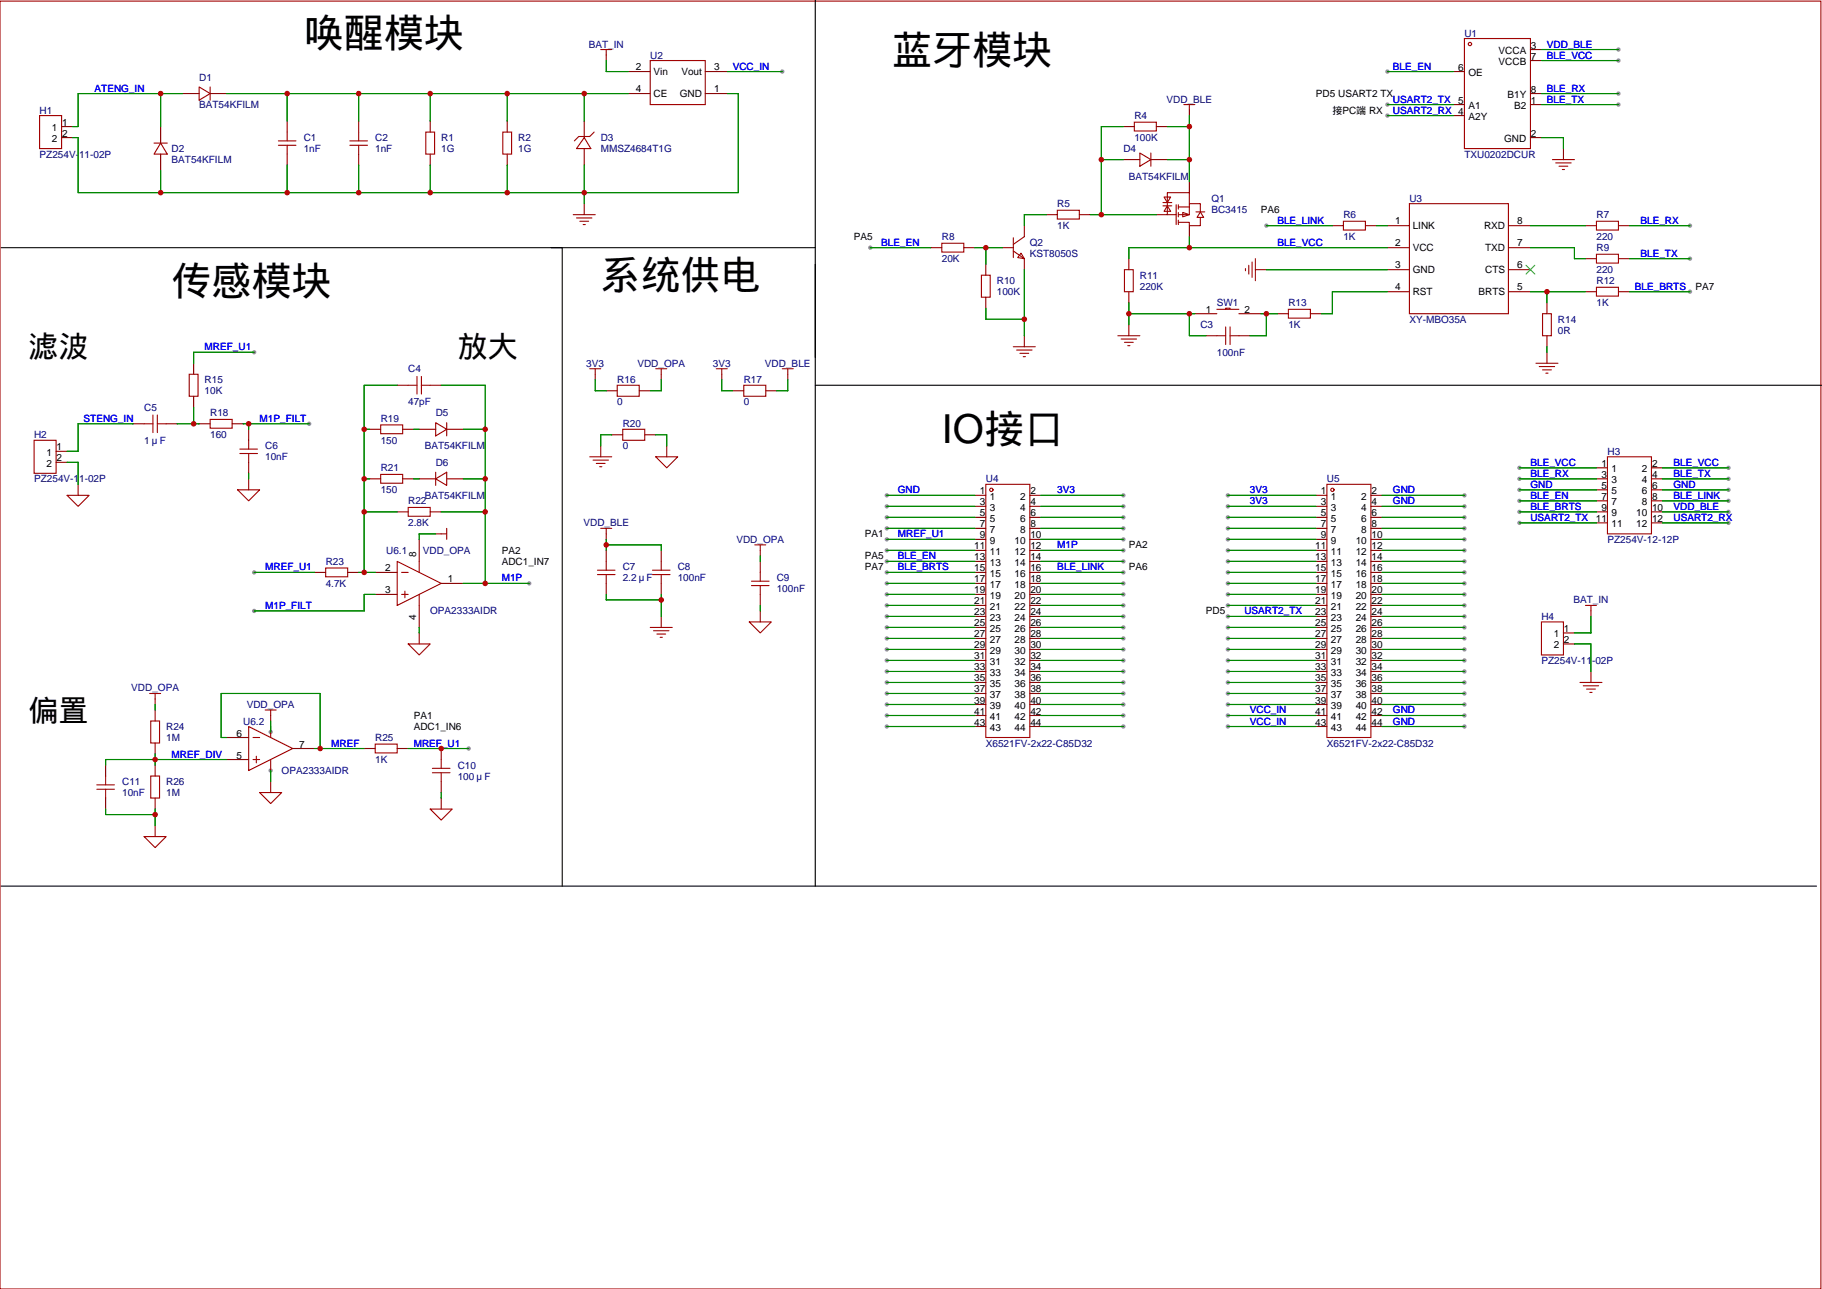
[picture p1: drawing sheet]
<svg xmlns="http://www.w3.org/2000/svg" width="584mm" height="413mm" viewBox="0 0 584 413" stroke-linecap="round" stroke-linejoin="round" font-family="sans-serif">
<g fill="#999">
<circle cx="169.7" cy="187" r=".71"/>
<circle cx="86.8" cy="234.6" r=".71"/>
<circle cx="86.8" cy="246.9" r=".71"/>
<circle cx="81.5" cy="112.9" r=".71"/>
<circle cx="81.5" cy="195.8" r=".71"/>
<circle cx="99.1" cy="135.8" r=".71"/>
<circle cx="81.5" cy="183.4" r=".71"/>
<circle cx="150.3" cy="239.9" r=".71"/>
<circle cx="284.3" cy="158.7" r=".71"/>
<circle cx="284.3" cy="162.3" r=".71"/>
<circle cx="284.3" cy="165.8" r=".71"/>
<circle cx="284.3" cy="169.3" r=".71"/>
<circle cx="284.3" cy="172.9" r=".71"/>
<circle cx="284.3" cy="176.4" r=".71"/>
<circle cx="284.3" cy="179.9" r=".71"/>
<circle cx="284.3" cy="183.4" r=".71"/>
<circle cx="284.3" cy="187" r=".71"/>
<circle cx="284.3" cy="190.5" r=".71"/>
<circle cx="284.3" cy="194" r=".71"/>
<circle cx="284.3" cy="197.6" r=".71"/>
<circle cx="284.3" cy="201.1" r=".71"/>
<circle cx="284.3" cy="204.6" r=".71"/>
<circle cx="284.3" cy="208.1" r=".71"/>
<circle cx="284.3" cy="211.7" r=".71"/>
<circle cx="284.3" cy="215.2" r=".71"/>
<circle cx="284.3" cy="218.7" r=".71"/>
<circle cx="284.3" cy="222.2" r=".71"/>
<circle cx="284.3" cy="225.8" r=".71"/>
<circle cx="284.3" cy="229.3" r=".71"/>
<circle cx="284.3" cy="232.8" r=".71"/>
<circle cx="360.2" cy="232.8" r=".71"/>
<circle cx="360.2" cy="229.3" r=".71"/>
<circle cx="360.2" cy="225.8" r=".71"/>
<circle cx="360.2" cy="222.2" r=".71"/>
<circle cx="360.2" cy="218.7" r=".71"/>
<circle cx="360.2" cy="215.2" r=".71"/>
<circle cx="360.2" cy="211.7" r=".71"/>
<circle cx="360.2" cy="208.1" r=".71"/>
<circle cx="360.2" cy="204.6" r=".71"/>
<circle cx="360.2" cy="201.1" r=".71"/>
<circle cx="360.2" cy="197.6" r=".71"/>
<circle cx="360.2" cy="194" r=".71"/>
<circle cx="360.2" cy="190.5" r=".71"/>
<circle cx="360.2" cy="187" r=".71"/>
<circle cx="360.2" cy="183.4" r=".71"/>
<circle cx="360.2" cy="179.9" r=".71"/>
<circle cx="360.2" cy="176.4" r=".71"/>
<circle cx="360.2" cy="172.9" r=".71"/>
<circle cx="360.2" cy="169.3" r=".71"/>
<circle cx="360.2" cy="165.8" r=".71"/>
<circle cx="360.2" cy="162.3" r=".71"/>
<circle cx="360.2" cy="158.7" r=".71"/>
<circle cx="393.7" cy="158.7" r=".71"/>
<circle cx="393.7" cy="162.3" r=".71"/>
<circle cx="393.7" cy="165.8" r=".71"/>
<circle cx="393.7" cy="169.3" r=".71"/>
<circle cx="393.7" cy="172.9" r=".71"/>
<circle cx="393.7" cy="176.4" r=".71"/>
<circle cx="393.7" cy="179.9" r=".71"/>
<circle cx="393.7" cy="183.4" r=".71"/>
<circle cx="393.7" cy="187" r=".71"/>
<circle cx="393.7" cy="190.5" r=".71"/>
<circle cx="393.7" cy="194" r=".71"/>
<circle cx="393.7" cy="197.6" r=".71"/>
<circle cx="393.7" cy="201.1" r=".71"/>
<circle cx="393.7" cy="204.6" r=".71"/>
<circle cx="393.7" cy="208.1" r=".71"/>
<circle cx="393.7" cy="211.7" r=".71"/>
<circle cx="393.7" cy="215.2" r=".71"/>
<circle cx="393.7" cy="218.7" r=".71"/>
<circle cx="393.7" cy="222.2" r=".71"/>
<circle cx="393.7" cy="225.8" r=".71"/>
<circle cx="393.7" cy="229.3" r=".71"/>
<circle cx="393.7" cy="232.8" r=".71"/>
<circle cx="469.5" cy="232.8" r=".71"/>
<circle cx="469.5" cy="229.3" r=".71"/>
<circle cx="469.5" cy="225.8" r=".71"/>
<circle cx="469.5" cy="222.2" r=".71"/>
<circle cx="469.5" cy="218.7" r=".71"/>
<circle cx="469.5" cy="215.2" r=".71"/>
<circle cx="469.5" cy="211.7" r=".71"/>
<circle cx="469.5" cy="208.1" r=".71"/>
<circle cx="469.5" cy="204.6" r=".71"/>
<circle cx="469.5" cy="201.1" r=".71"/>
<circle cx="469.5" cy="197.6" r=".71"/>
<circle cx="469.5" cy="194" r=".71"/>
<circle cx="469.5" cy="190.5" r=".71"/>
<circle cx="469.5" cy="187" r=".71"/>
<circle cx="469.5" cy="183.4" r=".71"/>
<circle cx="469.5" cy="179.9" r=".71"/>
<circle cx="469.5" cy="176.4" r=".71"/>
<circle cx="469.5" cy="172.9" r=".71"/>
<circle cx="469.5" cy="169.3" r=".71"/>
<circle cx="469.5" cy="165.8" r=".71"/>
<circle cx="469.5" cy="162.3" r=".71"/>
<circle cx="469.5" cy="158.7" r=".71"/>
<circle cx="250.8" cy="22.9" r=".71"/>
<circle cx="279" cy="79.4" r=".71"/>
<circle cx="541.9" cy="82.9" r=".71"/>
<circle cx="541.9" cy="72.3" r=".71"/>
<circle cx="406" cy="72.3" r=".71"/>
<circle cx="541.9" cy="93.5" r=".71"/>
<circle cx="518.9" cy="15.9" r=".71"/>
<circle cx="518.9" cy="19.4" r=".71"/>
<circle cx="518.9" cy="30" r=".71"/>
<circle cx="518.9" cy="33.5" r=".71"/>
<circle cx="444.9" cy="22.9" r=".71"/>
<circle cx="444.9" cy="33.5" r=".71"/>
<circle cx="444.9" cy="37" r=".71"/>
<circle cx="487.2" cy="153.5" r=".71"/>
<circle cx="487.2" cy="157" r=".71"/>
<circle cx="487.2" cy="160.5" r=".71"/>
<circle cx="487.2" cy="164" r=".71"/>
<circle cx="487.2" cy="167.6" r=".71"/>
<circle cx="554.2" cy="149.9" r=".71"/>
<circle cx="554.2" cy="153.5" r=".71"/>
<circle cx="554.2" cy="157" r=".71"/>
<circle cx="554.2" cy="160.5" r=".71"/>
<circle cx="554.2" cy="164" r=".71"/>
<circle cx="554.2" cy="167.6" r=".71"/>
<circle cx="487.2" cy="149.9" r=".71"/>
</g>
<g fill="none" stroke="#a10000" stroke-width=".35">
<path d="M0 .4h583.8v412.7h-583.8zM192.6 15.9h3.5M194.4 15.9v1.7M208.5 19.4h17.6v14.1h-17.6zM469.5 12.3h21.2v35.3h-21.2zM12.7 37h7.1v10.6h-7.1zM63.9 27.9l3.5 2.1-3.5 2.1zM67.4 27.9v4.2M363.7 39.2h7.1v2.8h-7.1zM379.6 33.5h3.5M381.4 33.5v1.8M49.4 45.9h4.2"/>
<path d="M51.5 45.9l2.1 3.5h-4.2zM89.3 46.6h5.6M89.3 45.2h5.6M92.1 42.3v2.9M92.1 46.6v2.8M112.2 46.6h5.6M112.2 45.2h5.6M115 42.3v2.9M115 46.6v2.8M136.5 42.3h2.8v7.1h-2.8zM161.2 42.3h2.8v7.1h-2.8zM187.3 44.1l2.1 3.5h-4.5z"/>
<path d="M190.5 42.3l-1.4 1.4h-3.5l-1.5 1.5M365.5 49l3.5 2.2-3.5 2.1zM369 49v4.3M497.8 51.2h7M498.8 52.2h5M499.9 53.3h2.8M500.9 54.3h.7M183.8 68.8h7.1M184.9 69.9h4.9M185.9 70.9h2.8M187 72h.7M302 78h7v2.8h-7z"/>
<path d="M324.9 76.2v6.4M328.4 75.8l-3.5 2.5M339 67.4h7.1v2.8h-7.1zM372.9 64.9h2.8M372.9 66h2.8M373.2 63.1h2.2l-1.1 1.8zM374.3 66l1.1 1.7h-2.2zM377.1 65.6v6.4M377.8 65.6v1.4M377.8 68.1v1.4M377.8 70.6v1.4M377.8 66.3h3.6"/>
<path d="M379.2 68.1l2.2 .7-2.2 .7zM381.4 65.3v-3.6h-7.1v7.1h2.8M383.5 67.9h2.8M384.9 67.9l1 1.8h-2.1zM384.9 67.7v-2.4h-3.5v3.5h-3.6M384.9 69.9v2.4h-3.5v-1h-3.6M430.7 70.9h7.1v2.8h-7.1zM451.9 65.3h31.8v35.2h-31.8zM511.9 70.9h7v2.8h-7zM314.7 88.2h2.8v7h-2.8zM324.9 80.4l3.5 2.5M327.4 81.1l1 1.8-2.1-.3z"/>
<path d="M360.5 86.4h2.9v7.1h-2.9zM390.2 99.1h7M393 99.1v-.3h1.4v.3M399.3 86.1v.7M400.4 85v2.8M401.5 84v4.9M402.5 82.9v7.1M413.1 99.1h7.1v2.9h-7.1zM511.9 81.5h7v2.8h-7zM511.9 92.1h7v2.8h-7zM60.7 119.9h2.8v7.1h-2.8zM189.1 118.2h3.5"/>
<path d="M190.9 118.2v1.7M210.3 118.2h3.5M212 118.2v1.7M229.7 118.2h3.5M231.4 118.2v1.7M250.8 118.2h3.6M252.6 118.2v1.7M324.9 111.1h7.1M326 112.2h4.9M327 113.2h2.8M328.1 114.3h.7M358.4 107.6h7.1"/>
<path d="M359.5 108.7h4.9M360.5 109.7h2.9M361.6 110.8h.7M390.2 107.6h2.8M393 104.8v5.6M394.4 107.6h2.8M394.4 104.8v5.6M492.5 116.4h7M493.5 117.5h5M494.6 100.5h2.8v7.1h-2.8zM494.6 118.5h2.8M495.7 119.6h.7"/>
<path d="M46.2 135.8h2.8M49 133v5.6M50.4 135.8h2.9M50.4 133v5.6M67.4 134.4h7v2.8h-7zM122.1 136.2h7v2.8h-7zM130.9 123.5h2.8M133.7 120.7v5.6M135.1 123.5h2.8M135.1 120.7v5.6M139.7 135.5l3.5 2.1-3.5 2.1zM143.2 135.5v4.2"/>
<path d="M197.9 123.5h7.1v3.5h-7.1zM199.7 137.6h7v3.5h-7zM238.5 123.5h7v3.5h-7zM10.9 141.1h7.1v10.6h-7.1zM21.5 158.8h7.1l-3.6 3.5zM76.2 157h7.1l-3.6 3.5zM76.9 145.3h5.6M76.9 143.9h5.6M79.7 141.1v2.8M79.7 145.3v2.9M122.1 152h7v2.9h-7zM139.7 153.5l3.5-2.2v4.3z"/>
<path d="M139.7 151.3v4.3M189.1 146.4h7M190.1 147.5h5M191.2 148.5h2.8M192.3 149.6h.7M210.3 146.4h7l-3.5 3.5zM316.1 155.2h14.1v81.2h-14.1zM425.4 155.2h14.2v81.2h-14.2zM515.4 146.4h14.1v24.7h-14.1zM127.4 179.9l14.1 7.1-14.1 7zM130.9 162.6h7v2.9h-7zM134.4 179.9v3.5"/>
<path d="M141.5 171.1h1.7M143.2 169.3v3.6M192.6 169.3h3.5M194.4 169.3v1.8M194.4 179.9v2.8M212 179.9v2.8M242 174.6h3.5M243.8 174.6v1.8M104.4 182h7.1v2.9h-7.1zM128.8 190.5h2.1M128.8 183.4h2.1M129.8 189.4v2.2"/>
<path d="M134.4 190.5v3.5M191.6 184.2h5.6M191.6 182.7h5.6M194.4 184.2v2.8M209.2 184.2h5.6M209.2 182.7h5.6M212 184.2v2.8M240.2 199.3h7.1l-3.5 3.5zM240.9 187.7h5.7M240.9 186.3h5.7M243.8 183.4v2.9M243.8 187.7v2.8"/>
<path d="M494.2 199.3h7.1v10.6h-7.1zM508.4 194h3.5M510.1 194v1.8M130.9 206.4h7l-3.5 3.5zM208.5 201.1h7M209.5 202.1h5M210.6 203.2h2.8M211.7 204.3h.7M506.6 218.7h7M507.6 219.8h5M48 222.2h3.5M48.3 231.1h2.9v7h-2.9z"/>
<path d="M49.7 222.2v1.8M79.7 232.8l14.1 7.1-14.1 7zM81.1 236.4h2.2M85 227.5h3.5M86.8 227.5v1.8M86.8 232.8v3.6M120.3 238.5h7.1v2.8h-7.1zM508.7 220.8h2.8M509.8 221.9h.7M31 251.5h5.7M31 252.9h5.7M33.9 248.7v2.8"/>
<path d="M33.9 252.9v2.9M48.3 248.7h2.9v7.1h-2.9zM81.1 243.4h2.2M82.2 242.4v2.1M83.3 254h7l-3.5 3.5zM86.8 243.4v3.5M137.9 259.3h7.1l-3.5 3.5zM138.6 247.7h5.7M138.6 246.2h5.7M141.5 243.4v2.8M141.5 247.7v2.8M46.2 268.1h7.1l-3.6 3.5z"/>
<circle cx="471.3" cy="14.1" r=".53"/>
<circle cx="317.9" cy="157" r=".53"/>
<circle cx="427.2" cy="157" r=".53"/>
</g>
<g fill="none" stroke="#870000" stroke-width=".35">
<path d="M194.4 17.6v1.8M490.7 19.4h3.5M490.7 15.9h3.5M58.6 30h5.3M67.4 30h5.3M92.1 38.8v3.5M115 38.8v3.5M137.9 38.8v3.5M162.6 38.8v3.5M187.3 38.8v5.3M201.4 30h7.1M201.4 22.9h7.1"/>
<path d="M226.1 30h7.1M226.1 22.9h7.1M381.4 35.3v1.7M466 22.9h3.5M466 33.5h3.5M466 37h3.5M490.7 30h3.5M490.7 33.5h3.5M19.8 40.6h3.5M19.8 44.1h3.5M51.5 40.6v5.3M51.5 49.4v5.3"/>
<path d="M92.1 49.4v3.5M115 49.4v3.5M137.9 49.4v3.5M162.6 49.4v3.5M187.3 47.6v5.3M360.2 40.6h3.5M360.2 51.2h5.3M369 51.2h5.3M370.8 40.6h3.5M381.4 58.2v3.5M490.7 44.1h3.5M501.3 47.6v3.6"/>
<path d="M187.3 65.3v3.5M298.4 79.4h3.6M309 79.4h3.6M321.4 79.4h3.5M328.4 72.3v3.5M335.5 68.8h3.5M346.1 68.8h3.5M370.8 68.8h3.5M381.4 72.3v3.5M427.2 72.3h3.5M437.8 72.3h3.5M444.9 72.3h7"/>
<path d="M444.9 79.4h7M483.7 72.3h7M483.7 79.4h7M508.4 72.3h3.5M518.9 72.3h3.6M316.1 84.7v3.5M316.1 95.2v3.6M328.4 82.9v3.5M361.9 82.9v3.5M361.9 93.5v3.5M402.5 86.4h3.5M444.9 86.4h7"/>
<path d="M444.9 93.5h7M483.7 86.4h7M483.7 93.5h7M496 97v3.5M508.4 93.5h3.5M508.4 82.9h3.5M518.9 93.5h3.6M518.9 82.9h3.6M62.1 116.4v3.5M190.9 119.9v1.8M212 119.9v1.8M231.4 119.9v1.8"/>
<path d="M252.6 119.9v1.8M328.4 107.6v3.5M361.9 104.1v3.5M383.1 100.5h7.1M386.6 107.6h3.6M397.2 100.5h7.1M397.2 107.6h3.6M409.6 100.5h3.5M420.2 100.5h3.5M496 107.6v3.5M496 112.9v3.5M42.7 135.8h3.5"/>
<path d="M53.3 135.8h3.5M62.1 127v3.5M63.9 135.8h3.5M74.4 135.8h3.6M79.7 137.6v3.5M118.5 137.6h3.6M127.4 123.5h3.5M129.1 137.6h3.5M134.4 137.6h5.3M137.9 123.5h3.6M143.2 137.6h5.3M194.4 125.2h3.5"/>
<path d="M196.1 139.3h3.6M205 125.2h3.5M206.7 139.3h3.6M234.9 125.2h3.6M245.5 125.2h3.6M18 144.6h3.5M18 148.2h3.5M25 155.2v3.6M79.7 148.2v3.5M79.7 153.5v3.5M118.5 153.5h3.6M129.1 153.5h3.5"/>
<path d="M134.4 153.5h5.3M143.2 153.5h5.3M192.6 142.9v3.5M213.8 142.9v3.5M312.6 158.8h3.5M330.2 158.8h3.5M421.9 158.8h3.5M439.6 158.8h3.5M511.9 153.5h3.5M511.9 149.9h3.5M511.9 157h3.5M529.5 153.5h3.5"/>
<path d="M529.5 149.9h3.5M529.5 157h3.5M127.4 164h3.5M134.4 172.9v7M137.9 164h3.6M139.7 171.1h1.8M194.4 171.1v1.8M194.4 176.4v3.5M212 176.4v3.5M243.8 176.4v1.8M243.8 179.9v3.5M312.6 162.3h3.5"/>
<path d="M312.6 165.8h3.5M312.6 169.3h3.5M312.6 172.9h3.5M312.6 176.4h3.5M312.6 179.9h3.5M330.2 162.3h3.5M330.2 165.8h3.5M330.2 169.3h3.5M330.2 172.9h3.5M330.2 176.4h3.5M330.2 179.9h3.5M421.9 162.3h3.5"/>
<path d="M421.9 165.8h3.5M421.9 169.3h3.5M421.9 172.9h3.5M421.9 176.4h3.5M421.9 179.9h3.5M439.6 162.3h3.5M439.6 165.8h3.5M439.6 169.3h3.5M439.6 172.9h3.5M439.6 176.4h3.5M439.6 179.9h3.5M511.9 164h3.5"/>
<path d="M511.9 167.6h3.5M511.9 160.5h3.5M529.5 164h3.5M529.5 167.6h3.5M529.5 160.5h3.5M100.9 183.4h3.5M111.5 183.4h3.5M120.3 190.5h7.1M120.3 183.4h7.1M134.4 194v7.1M141.5 187h7M194.4 187v3.5"/>
<path d="M212 187v3.5M212 197.6v3.5M243.8 190.5v3.5M243.8 195.8v3.5M312.6 187h3.5M312.6 190.5h3.5M312.6 183.4h3.5M312.6 194h3.5M312.6 197.6h3.5M330.2 187h3.5M330.2 190.5h3.5M330.2 183.4h3.5"/>
<path d="M330.2 194h3.5M330.2 197.6h3.5M421.9 187h3.5M421.9 190.5h3.5M421.9 183.4h3.5M421.9 194h3.5M421.9 197.6h3.5M439.6 187h3.5M439.6 190.5h3.5M439.6 183.4h3.5M439.6 194h3.5M439.6 197.6h3.5"/>
<path d="M510.1 195.8v1.8M134.4 202.8v3.6M312.6 218.7h3.5M312.6 215.2h3.5M312.6 211.7h3.5M312.6 208.1h3.5M312.6 204.6h3.5M312.6 201.1h3.5M330.2 218.7h3.5M330.2 215.2h3.5M330.2 211.7h3.5M330.2 208.1h3.5"/>
<path d="M330.2 204.6h3.5M330.2 201.1h3.5M421.9 218.7h3.5M421.9 215.2h3.5M421.9 211.7h3.5M421.9 208.1h3.5M421.9 204.6h3.5M421.9 201.1h3.5M439.6 218.7h3.5M439.6 215.2h3.5M439.6 211.7h3.5M439.6 208.1h3.5"/>
<path d="M439.6 204.6h3.5M439.6 201.1h3.5M501.3 202.8h3.5M501.3 206.4h3.5M510.1 215.2v3.5M49.7 224v1.8M49.7 227.5v3.6M49.7 238.1v3.6M72.7 236.4h7M86.8 229.3v1.8M93.8 239.9h7.1M116.8 239.9h3.5"/>
<path d="M127.4 239.9h3.5M141.5 239.9v3.5M312.6 232.8h3.5M312.6 229.3h3.5M312.6 225.8h3.5M312.6 222.2h3.5M330.2 232.8h3.5M330.2 229.3h3.5M330.2 225.8h3.5M330.2 222.2h3.5M421.9 232.8h3.5M421.9 229.3h3.5"/>
<path d="M421.9 225.8h3.5M421.9 222.2h3.5M439.6 232.8h3.5M439.6 229.3h3.5M439.6 225.8h3.5M439.6 222.2h3.5M33.9 245.2v3.5M33.9 255.8v3.5M49.7 245.2v3.5M49.7 255.8v3.5M72.7 243.4h7M86.8 250.5v3.5"/>
<path d="M141.5 250.5v3.5M141.5 255.8v3.5M49.7 264.6v3.5"/>
</g>
<g fill="none" stroke="#008700" stroke-width=".35">
<path d="M194.4 19.4v3.5h7M494.2 15.9h24.7M494.2 19.4h24.7M51.5 30v10.6M58.6 30h-33.6v10.6h-1.7M72.7 30h128.7M92.1 30v8.8M115 30v8.8M137.9 30v8.8M162.6 30v8.8M187.3 30v8.8M233.2 30h3.5v31.7h-211.7v-17.6h-1.7"/>
<path d="M233.2 22.9h17.6M381.4 37v21.2M444.9 22.9h21.1M444.9 33.5h21.1M444.9 37h21.1M494.2 30h24.7M494.2 33.5h24.7M51.5 54.7v7M92.1 52.9v8.8M115 52.9v8.8M137.9 52.9v8.8M162.6 52.9v8.8"/>
<path d="M187.3 52.9v12.4M353.1 51.2h7.1M360.2 40.6h-7.1v28.2M374.3 40.6h7.1M374.3 51.2h7.1M494.2 44.1h7.1v3.5M279 79.4h19.4M312.6 79.4h8.8M316.1 79.4v5.3M335.5 68.8h-7.1v3.5M349.6 68.8h21.2M381.4 75.8v3.6"/>
<path d="M406 72.3h21.2M441.3 72.3h3.6M444.9 79.4h-83v3.5M490.7 72.3h17.7M490.7 79.4h14.1v3.5h3.6M522.5 72.3h19.4M316.1 98.8v3.5h12.3M328.4 86.4v21.2M361.9 97v7.1M406 86.4h38.9M444.9 93.5h-17.7v7h-3.5M490.7 93.5h17.7"/>
<path d="M496 93.5v3.5M522.5 82.9h19.4M522.5 93.5h19.4M81.5 112.9h-19.4v3.5M361.9 100.5h21.2M381.4 100.5v7.1h5.2M404.3 100.5h5.3M406 100.5v7.1h-5.2M496 111.1v1.8M42.7 135.8h-17.7v8.8h-3.5M56.8 135.8h7.1M62.1 130.5v5.3"/>
<path d="M78 135.8h21.1M79.7 135.8v1.8M116.8 137.6h1.7M127.4 123.5h-10.6v59.9M132.6 137.6h1.8M141.5 123.5h14.1v63.5M148.5 137.6h7.1M190.9 121.7v3.5h3.5M196.1 139.3h-3.5v3.6M210.3 139.3h3.5v3.6M212 121.7v3.5h-3.5M231.4 121.7v3.5h3.5"/>
<path d="M252.6 121.7v3.5h-3.5M21.5 148.2h3.5v7M79.7 151.7v1.8M116.8 153.5h1.7M132.6 153.5h1.8M148.5 153.5h7.1M284.3 158.8h28.3M333.7 158.8h26.5M393.7 158.8h28.2M443.1 158.8h26.4M487.2 153.5h24.7M487.2 157h24.7"/>
<path d="M487.2 149.9h24.7M533 153.5h21.2M533 157h21.2M533 149.9h21.2M116.8 164h10.6M139.7 171.1h-5.3v1.8M141.5 164h14.1M194.4 174.6h17.6v1.8M194.4 172.9v3.5M243.8 178.2v1.7M284.3 162.3h28.3M284.3 165.8h28.3"/>
<path d="M284.3 169.3h28.3M284.3 172.9h28.3M284.3 176.4h28.3M284.3 179.9h28.3M333.7 162.3h26.5M333.7 165.8h26.5M333.7 169.3h26.5M333.7 172.9h26.5M333.7 176.4h26.5M333.7 179.9h26.5M393.7 162.3h28.2M393.7 165.8h28.2"/>
<path d="M393.7 169.3h28.2M393.7 172.9h28.2M393.7 176.4h28.2M393.7 179.9h28.2M443.1 162.3h26.4M443.1 165.8h26.4M443.1 169.3h26.4M443.1 172.9h26.4M443.1 176.4h26.4M443.1 179.9h26.4M487.2 164h24.7M487.2 160.5h24.7"/>
<path d="M487.2 167.6h24.7M533 164h21.2M533 160.5h21.2M533 167.6h21.2M81.5 183.4h19.4M115 183.4h5.3M120.3 190.5h-3.5v5.3h-35.3M148.5 187h21.2M194.4 190.5v1.8h17.6M212 190.5v7.1M243.8 194v1.8M284.3 187h28.3"/>
<path d="M284.3 190.5h28.3M284.3 183.4h28.3M284.3 194h28.3M284.3 197.6h28.3M333.7 187h26.5M333.7 190.5h26.5M333.7 183.4h26.5M333.7 194h26.5M333.7 197.6h26.5M393.7 187h28.2M393.7 190.5h28.2M393.7 183.4h28.2"/>
<path d="M393.7 194h28.2M393.7 197.6h28.2M443.1 187h26.4M443.1 190.5h26.4M443.1 183.4h26.4M443.1 194h26.4M443.1 197.6h26.4M510.1 197.6v5.2h-5.3M134.4 201.1v1.7M284.3 201.1h28.3M284.3 204.6h28.3M284.3 208.1h28.3"/>
<path d="M284.3 211.7h28.3M284.3 215.2h28.3M284.3 218.7h28.3M333.7 201.1h26.5M333.7 204.6h26.5M333.7 208.1h26.5M333.7 211.7h26.5M333.7 215.2h26.5M333.7 218.7h26.5M393.7 201.1h28.2M393.7 204.6h28.2M393.7 208.1h28.2"/>
<path d="M393.7 211.7h28.2M393.7 215.2h28.2M393.7 218.7h28.2M443.1 201.1h26.4M443.1 204.6h26.4M443.1 208.1h26.4M443.1 211.7h26.4M443.1 215.2h26.4M443.1 218.7h26.4M504.8 206.4h5.3v8.8M49.7 225.8v1.7M72.7 236.4h-1.8v-14.2h31.8v17.7"/>
<path d="M86.8 231.1v3.5M100.9 239.9h15.9M130.9 239.9h19.4M284.3 222.2h28.3M284.3 225.8h28.3M284.3 229.3h28.3M284.3 232.8h28.3M333.7 222.2h26.5M333.7 225.8h26.5M333.7 229.3h26.5M333.7 232.8h26.5M393.7 222.2h28.2"/>
<path d="M393.7 225.8h28.2M393.7 229.3h28.2M393.7 232.8h28.2M443.1 222.2h26.4M443.1 225.8h26.4M443.1 229.3h26.4M443.1 232.8h26.4M33.9 259.3v1.8h15.8M49.7 241.7v3.5M49.7 259.3v5.3M72.7 243.4h-38.8v1.8M86.8 246.9v3.6"/>
<path d="M141.5 254v1.8"/>
</g>
<path d="M489.3 85l2.8 2.8M492.1 85l-2.8 2.8" fill="none" stroke="#3c3" stroke-width=".35"/>
<path d="M261.4 0v284M.4 79.4h261M176.7 79.4h3.6v204.6M261.4 123.5h322.8M.4 284h582" fill="none" stroke="#000" stroke-width=".35"/>
<g fill="#c00">
<circle cx="62.1" cy="135.8" r=".88"/>
<circle cx="155.6" cy="187" r=".88"/>
<circle cx="155.6" cy="164" r=".88"/>
<circle cx="155.6" cy="153.5" r=".88"/>
<circle cx="155.6" cy="137.6" r=".88"/>
<circle cx="49.7" cy="243.4" r=".88"/>
<circle cx="49.7" cy="261.1" r=".88"/>
<circle cx="102.7" cy="239.9" r=".88"/>
<circle cx="79.7" cy="135.8" r=".88"/>
<circle cx="116.8" cy="137.6" r=".88"/>
<circle cx="116.8" cy="153.5" r=".88"/>
<circle cx="116.8" cy="164" r=".88"/>
<circle cx="116.8" cy="183.4" r=".88"/>
<circle cx="141.5" cy="239.9" r=".88"/>
<circle cx="194.4" cy="174.6" r=".88"/>
<circle cx="212" cy="192.3" r=".88"/>
<circle cx="496" cy="93.5" r=".88"/>
<circle cx="362" cy="100.5" r=".88"/>
<circle cx="381.4" cy="100.5" r=".88"/>
<circle cx="406" cy="100.5" r=".88"/>
<circle cx="381.4" cy="40.6" r=".88"/>
<circle cx="381.4" cy="51.2" r=".88"/>
<circle cx="381.4" cy="79.4" r=".88"/>
<circle cx="328.4" cy="102.3" r=".88"/>
<circle cx="316.1" cy="79.4" r=".88"/>
<circle cx="353.1" cy="51.2" r=".88"/>
<circle cx="353.1" cy="68.8" r=".88"/>
<circle cx="162.6" cy="30" r=".88"/>
<circle cx="137.9" cy="30" r=".88"/>
<circle cx="115" cy="30" r=".88"/>
<circle cx="92.1" cy="30" r=".88"/>
<circle cx="187.3" cy="30" r=".88"/>
<circle cx="187.3" cy="61.7" r=".88"/>
<circle cx="51.5" cy="61.7" r=".88"/>
<circle cx="162.6" cy="61.7" r=".88"/>
<circle cx="137.9" cy="61.7" r=".88"/>
<circle cx="115" cy="61.7" r=".88"/>
<circle cx="92.1" cy="61.7" r=".88"/>
<circle cx="51.5" cy="30" r=".88"/>
</g>
<g font-size="12.8">
<text x="97.4" y="15.1">唤醒模块</text>
<text x="286.1" y="20.4">蓝牙模块</text>
<text x="55" y="94.4">传感模块</text>
<text x="192.6" y="92.7">系统供电</text>
<text x="302" y="142.1">IO接口</text>
</g>
<g font-size="9.6">
<text x="9.2" y="114.5">滤波</text>
<text x="146.8" y="114.5">放大</text>
<text x="9.2" y="230.9">偏置</text>
</g>
<g font-size="3.2" fill="#000080">
<text x="469.5" y="11.7">U1</text>
<text x="188.8" y="15.2">BAT_IN</text>
<text x="208.5" y="18.8">U2</text>
<text x="63.9" y="25.8">D1</text>
<text x="63.9" y="34.6">BAT54KFILM</text>
<text x="374" y="32.9">VDD_BLE</text>
<text x="12.7" y="36.4">H1</text>
<text x="363.7" y="38.2">R4</text>
<text x="97.4" y="45.2">C1</text>
<text x="120.3" y="45.2">C2</text>
<text x="141.5" y="45.2">R1</text>
<text x="166.2" y="45.2">R2</text>
<text x="192.6" y="45.2">D3</text>
<text x="363.7" y="45.2">100K</text>
<text x="12.7" y="50.5">PZ254V-11-02P</text>
<text x="55" y="48.7">D2</text>
<text x="55" y="52.3">BAT54KFILM</text>
<text x="97.4" y="48.7">1nF</text>
<text x="120.3" y="48.7">1nF</text>
<text x="141.5" y="48.7">1G</text>
<text x="166.2" y="48.7">1G</text>
<text x="192.6" y="48.7">MMSZ4684T1G</text>
<text x="360.2" y="48.7">D4</text>
<text x="469.5" y="50.5">TXU0202DCUR</text>
<text x="361.9" y="57.6">BAT54KFILM</text>
<text x="388.4" y="64.6">Q1</text>
<text x="451.9" y="64.6">U3</text>
<text x="339" y="66.4">R5</text>
<text x="388.4" y="68.1">BC3415</text>
<text x="430.7" y="69.9">R6</text>
<text x="511.9" y="69.9">R7</text>
<text x="302" y="77">R8</text>
<text x="339" y="73.4">1K</text>
<text x="430.7" y="77">1K</text>
<text x="511.9" y="77">220</text>
<text x="330.2" y="78.7">Q2</text>
<text x="330.2" y="82.3">KST8050S</text>
<text x="511.9" y="80.5">R9</text>
<text x="302" y="84">20K</text>
<text x="365.5" y="89.3">R11</text>
<text x="511.9" y="87.6">220</text>
<text x="319.6" y="91.1">R10</text>
<text x="319.6" y="94.6">100K</text>
<text x="365.5" y="92.8">220K</text>
<text x="511.9" y="91.1">R12</text>
<text x="390.2" y="98.1">SW1</text>
<text x="413.1" y="98.1">R13</text>
<text x="511.9" y="98.1">1K</text>
<text x="384.9" y="105.2">C3</text>
<text x="413.1" y="105.2">1K</text>
<text x="451.9" y="103.4">XY-MBO35A</text>
<text x="499.5" y="103.4">R14</text>
<text x="499.5" y="107">0R</text>
<text x="130.9" y="119.3">C4</text>
<text x="188" y="117.5">3V3</text>
<text x="204.4" y="117.5">VDD_OPA</text>
<text x="228.6" y="117.5">3V3</text>
<text x="245.3" y="117.5">VDD_BLE</text>
<text x="390.2" y="114">100nF</text>
<text x="65.6" y="122.8">R15</text>
<text x="197.9" y="122.8">R16</text>
<text x="238.5" y="122.8">R17</text>
<text x="46.2" y="131.6">C5</text>
<text x="65.6" y="126.4">10K</text>
<text x="130.9" y="129.9">47pF</text>
<text x="197.9" y="129.9">0</text>
<text x="238.5" y="129.9">0</text>
<text x="67.4" y="133.4">R18</text>
<text x="122.1" y="135.2">R19</text>
<text x="139.7" y="133.4">D5</text>
<text x="199.7" y="136.9">R20</text>
<text x="10.9" y="140.5">H2</text>
<text x="46.2" y="142.2">1</text>
<text x="51.2" y="142.2">F</text>
<text x="67.4" y="140.5">160</text>
<text x="85" y="144">C6</text>
<text x="122.1" y="142.2">150</text>
<text x="136.2" y="144">BAT54KFILM</text>
<text x="199.7" y="144">0</text>
<text x="85" y="147.5">10nF</text>
<text x="139.7" y="149.3">D6</text>
<text x="515.4" y="145.8">H3</text>
<text x="10.9" y="154.6">PZ254V-11-02P</text>
<text x="122.1" y="151.1">R21</text>
<text x="316.1" y="154.6">U4</text>
<text x="425.4" y="154.6">U5</text>
<text x="122.1" y="158.1">150</text>
<text x="130.9" y="161.6">R22</text>
<text x="136.2" y="159.9">BAT54KFILM</text>
<text x="130.9" y="168.7">2.8K</text>
<text x="187.1" y="168.7">VDD_BLE</text>
<text x="236.1" y="174">VDD_OPA</text>
<text x="515.4" y="174">PZ254V-12-12P</text>
<text x="123.8" y="177.5">U6.1</text>
<text x="135.6" y="177.5">VDD_OPA</text>
<text x="104.4" y="181">R23</text>
<text x="199.7" y="182.8">C7</text>
<text x="217.3" y="182.8">C8</text>
<text x="104.4" y="188.1">4.7K</text>
<text x="199.7" y="186.3">2.2</text>
<text x="207.3" y="186.3">F</text>
<text x="217.3" y="186.3">100nF</text>
<text x="249.1" y="186.3">C9</text>
<text x="249.1" y="189.9">100nF</text>
<text x="137.9" y="196.9">OPA2333AIDR</text>
<text x="504.5" y="193.2">BAT_IN</text>
<text x="494.2" y="198.7">H4</text>
<text x="494.2" y="212.8">PZ254V-11-02P</text>
<text x="42.1" y="221.6">VDD_OPA</text>
<text x="79.1" y="226.9">VDD_OPA</text>
<text x="53.3" y="234">R24</text>
<text x="78" y="232.2">U6.2</text>
<text x="53.3" y="237.5">1M</text>
<text x="120.3" y="237.5">R25</text>
<text x="316.1" y="239.2">X6521FV-2x22-C85D32</text>
<text x="425.4" y="239.2">X6521FV-2x22-C85D32</text>
<text x="120.3" y="244.5">1K</text>
<text x="39.2" y="251.6">C11</text>
<text x="53.3" y="251.6">R26</text>
<text x="90.3" y="248.1">OPA2333AIDR</text>
<text x="146.8" y="246.3">C10</text>
<text x="146.8" y="249.8">100</text>
<text x="155.3" y="249.8">F</text>
<text x="39.2" y="255.1">10nF</text>
<text x="53.3" y="255.1">1M</text>
</g>
<g font-size="3.2">
<text x="480.5" y="17.3">VCCA</text>
<text x="490.9" y="15.6">3</text>
<text x="203.9" y="22.3">2</text>
<text x="209.5" y="23.9">Vin</text>
<text x="218.5" y="23.9">Vout</text>
<text x="229" y="22.3">3</text>
<text x="467.6" y="22.6">6</text>
<text x="480.5" y="20.8">VCCB</text>
<text x="490.9" y="19.1">7</text>
<text x="203.9" y="29.3">4</text>
<text x="229" y="29.3">1</text>
<text x="470.9" y="24.4">OE</text>
<text x="490.9" y="29.7">8</text>
<text x="209.5" y="30.9">CE</text>
<text x="217.9" y="30.9">GND</text>
<text x="421.9" y="31.1">PD5 USART2 TX</text>
<text x="467.6" y="33.2">5</text>
<text x="470.9" y="35">A1</text>
<text x="483.3" y="31.4">B1Y</text>
<text x="485.5" y="35">B2</text>
<text x="490.9" y="33.2">1</text>
<text x="19.9" y="40.3">1</text>
<text x="427.2" y="36.4">接PC端 RX</text>
<text x="470.9" y="38.5">A2Y</text>
<text x="16.7" y="42">1</text>
<text x="16.7" y="45.5">2</text>
<text x="19.9" y="43.8">2</text>
<text x="482.3" y="45.5">GND</text>
<text x="490.9" y="43.8">2</text>
<text x="404.3" y="68.1">PA6</text>
<text x="447.3" y="71.7">1</text>
<text x="486.5" y="71.7">8</text>
<text x="273.8" y="77">PA5</text>
<text x="453" y="73.3">LINK</text>
<text x="475.8" y="73.3">RXD</text>
<text x="447.3" y="78.7">2</text>
<text x="453" y="80.3">VCC</text>
<text x="476.2" y="80.3">TXD</text>
<text x="486.5" y="78.7">7</text>
<text x="447.3" y="85.8">3</text>
<text x="453" y="87.4">GND</text>
<text x="476.2" y="87.4">CTS</text>
<text x="486.5" y="85.8">6</text>
<text x="447.3" y="92.8">4</text>
<text x="453" y="94.4">RST</text>
<text x="474" y="94.4">BRTS</text>
<text x="486.5" y="92.8">5</text>
<text x="543.6" y="92.8">PA7</text>
<text x="386.6" y="100.2">1</text>
<text x="399" y="100.2">2</text>
<text x="14.9" y="146.1">1</text>
<text x="14.9" y="149.6">2</text>
<text x="18.2" y="144.3">1</text>
<text x="18.2" y="147.8">2</text>
<text x="513.5" y="149.6">1</text>
<text x="529.7" y="149.6">2</text>
<text x="513.5" y="153.1">3</text>
<text x="516.7" y="151.4">1</text>
<text x="516.7" y="154.9">3</text>
<text x="526.4" y="154.9">4</text>
<text x="526.4" y="151.4">2</text>
<text x="529.7" y="153.1">4</text>
<text x="314.1" y="158.4">1</text>
<text x="314.1" y="162">3</text>
<text x="317.4" y="160.2">1</text>
<text x="327.1" y="160.2">2</text>
<text x="330.4" y="162">4</text>
<text x="330.4" y="158.4">2</text>
<text x="423.5" y="158.4">1</text>
<text x="423.5" y="162">3</text>
<text x="426.8" y="160.2">1</text>
<text x="436.5" y="160.2">2</text>
<text x="439.7" y="162">4</text>
<text x="439.7" y="158.4">2</text>
<text x="513.5" y="156.7">5</text>
<text x="513.5" y="160.2">7</text>
<text x="516.7" y="158.4">5</text>
<text x="516.7" y="162">7</text>
<text x="526.4" y="162">8</text>
<text x="526.4" y="158.4">6</text>
<text x="529.7" y="160.2">8</text>
<text x="529.7" y="156.7">6</text>
<text x="314.1" y="165.5">5</text>
<text x="317.4" y="163.7">3</text>
<text x="317.4" y="167.3">5</text>
<text x="327.1" y="167.3">6</text>
<text x="327.1" y="163.7">4</text>
<text x="330.4" y="165.5">6</text>
<text x="423.5" y="165.5">5</text>
<text x="426.8" y="163.7">3</text>
<text x="426.8" y="167.3">5</text>
<text x="436.5" y="167.3">6</text>
<text x="436.5" y="163.7">4</text>
<text x="439.7" y="165.5">6</text>
<text x="511.7" y="167.3">11</text>
<text x="513.5" y="163.7">9</text>
<text x="516.7" y="165.5">9</text>
<text x="524.6" y="165.5">10</text>
<text x="529.7" y="167.3">12</text>
<text x="529.7" y="163.7">10</text>
<text x="277.3" y="172.2">PA1</text>
<text x="314.1" y="169">7</text>
<text x="314.1" y="172.5">9</text>
<text x="317.4" y="170.8">7</text>
<text x="327.1" y="170.8">8</text>
<text x="330.4" y="172.5">10</text>
<text x="330.4" y="169">8</text>
<text x="423.5" y="169">7</text>
<text x="423.5" y="172.5">9</text>
<text x="426.8" y="170.8">7</text>
<text x="436.5" y="170.8">8</text>
<text x="439.7" y="172.5">10</text>
<text x="439.7" y="169">8</text>
<text x="516.7" y="169">11</text>
<text x="524.6" y="169">12</text>
<text x="133.4" y="178.5" transform="rotate(-90 133.4 178.5)">8</text>
<text x="160.9" y="177.5">PA2</text>
<text x="277.3" y="179.3">PA5</text>
<text x="312.3" y="176.1">11</text>
<text x="312.3" y="179.6">13</text>
<text x="317.4" y="174.3">9</text>
<text x="317.4" y="177.8">11</text>
<text x="325.3" y="177.8">12</text>
<text x="325.3" y="174.3">10</text>
<text x="330.4" y="179.6">14</text>
<text x="330.4" y="176.1">12</text>
<text x="361.9" y="175.7">PA2</text>
<text x="421.7" y="176.1">11</text>
<text x="421.7" y="179.6">13</text>
<text x="426.8" y="174.3">9</text>
<text x="426.8" y="177.8">11</text>
<text x="434.7" y="177.8">12</text>
<text x="434.7" y="174.3">10</text>
<text x="439.7" y="179.6">14</text>
<text x="439.7" y="176.1">12</text>
<text x="123.5" y="183.1">2</text>
<text x="160.9" y="181">ADC1_IN7</text>
<text x="277.3" y="182.8">PA7</text>
<text x="312.3" y="183.1">15</text>
<text x="317.4" y="181.4">13</text>
<text x="317.4" y="184.9">15</text>
<text x="325.3" y="184.9">16</text>
<text x="325.3" y="181.4">14</text>
<text x="330.4" y="183.1">16</text>
<text x="361.9" y="182.8">PA6</text>
<text x="421.7" y="183.1">15</text>
<text x="426.8" y="181.4">13</text>
<text x="426.8" y="184.9">15</text>
<text x="434.7" y="184.9">16</text>
<text x="434.7" y="181.4">14</text>
<text x="439.7" y="183.1">16</text>
<text x="123.5" y="190.2">3</text>
<text x="143.6" y="186.7">1</text>
<text x="312.3" y="186.7">17</text>
<text x="312.3" y="190.2">19</text>
<text x="317.4" y="188.4">17</text>
<text x="317.4" y="191.9">19</text>
<text x="325.3" y="191.9">20</text>
<text x="325.3" y="188.4">18</text>
<text x="330.4" y="190.2">20</text>
<text x="330.4" y="186.7">18</text>
<text x="421.7" y="186.7">17</text>
<text x="421.7" y="190.2">19</text>
<text x="426.8" y="188.4">17</text>
<text x="426.8" y="191.9">19</text>
<text x="434.7" y="191.9">20</text>
<text x="434.7" y="188.4">18</text>
<text x="439.7" y="190.2">20</text>
<text x="439.7" y="186.7">18</text>
<text x="312.3" y="193.7">21</text>
<text x="312.3" y="197.2">23</text>
<text x="317.4" y="195.5">21</text>
<text x="325.3" y="195.5">22</text>
<text x="330.4" y="197.2">24</text>
<text x="330.4" y="193.7">22</text>
<text x="386.6" y="196.9">PD5</text>
<text x="421.7" y="193.7">21</text>
<text x="421.7" y="197.2">23</text>
<text x="426.8" y="195.5">21</text>
<text x="434.7" y="195.5">22</text>
<text x="439.7" y="197.2">24</text>
<text x="439.7" y="193.7">22</text>
<text x="133.4" y="198.6" transform="rotate(-90 133.4 198.6)">4</text>
<text x="312.3" y="200.8">25</text>
<text x="317.4" y="199">23</text>
<text x="317.4" y="202.5">25</text>
<text x="325.3" y="202.5">26</text>
<text x="325.3" y="199">24</text>
<text x="330.4" y="200.8">26</text>
<text x="421.7" y="200.8">25</text>
<text x="426.8" y="199">23</text>
<text x="426.8" y="202.5">25</text>
<text x="434.7" y="202.5">26</text>
<text x="434.7" y="199">24</text>
<text x="439.7" y="200.8">26</text>
<text x="501.5" y="202.5">1</text>
<text x="312.3" y="204.3">27</text>
<text x="312.3" y="207.8">29</text>
<text x="317.4" y="206.1">27</text>
<text x="317.4" y="209.6">29</text>
<text x="325.3" y="209.6">30</text>
<text x="325.3" y="206.1">28</text>
<text x="330.4" y="207.8">30</text>
<text x="330.4" y="204.3">28</text>
<text x="421.7" y="204.3">27</text>
<text x="421.7" y="207.8">29</text>
<text x="426.8" y="206.1">27</text>
<text x="426.8" y="209.6">29</text>
<text x="434.7" y="209.6">30</text>
<text x="434.7" y="206.1">28</text>
<text x="439.7" y="207.8">30</text>
<text x="439.7" y="204.3">28</text>
<text x="498.2" y="204.3">1</text>
<text x="498.2" y="207.8">2</text>
<text x="501.5" y="206.1">2</text>
<text x="312.3" y="211.3">31</text>
<text x="312.3" y="214.9">33</text>
<text x="317.4" y="213.1">31</text>
<text x="325.3" y="213.1">32</text>
<text x="330.4" y="214.9">34</text>
<text x="330.4" y="211.3">32</text>
<text x="421.7" y="211.3">31</text>
<text x="421.7" y="214.9">33</text>
<text x="426.8" y="213.1">31</text>
<text x="434.7" y="213.1">32</text>
<text x="439.7" y="214.9">34</text>
<text x="439.7" y="211.3">32</text>
<text x="312.3" y="218.4">35</text>
<text x="312.3" y="221.9">37</text>
<text x="317.4" y="216.6">33</text>
<text x="317.4" y="220.2">35</text>
<text x="325.3" y="220.2">36</text>
<text x="325.3" y="216.6">34</text>
<text x="330.4" y="221.9">38</text>
<text x="330.4" y="218.4">36</text>
<text x="421.7" y="218.4">35</text>
<text x="421.7" y="221.9">37</text>
<text x="426.8" y="216.6">33</text>
<text x="426.8" y="220.2">35</text>
<text x="434.7" y="220.2">36</text>
<text x="434.7" y="216.6">34</text>
<text x="439.7" y="221.9">38</text>
<text x="439.7" y="218.4">36</text>
<text x="312.3" y="225.5">39</text>
<text x="317.4" y="223.7">37</text>
<text x="317.4" y="227.2">39</text>
<text x="325.3" y="227.2">40</text>
<text x="325.3" y="223.7">38</text>
<text x="330.4" y="225.5">40</text>
<text x="421.7" y="225.5">39</text>
<text x="426.8" y="223.7">37</text>
<text x="426.8" y="227.2">39</text>
<text x="434.7" y="227.2">40</text>
<text x="434.7" y="223.7">38</text>
<text x="439.7" y="225.5">40</text>
<text x="132.6" y="234">ADC1_IN6</text>
<text x="132.6" y="230.4">PA1</text>
<text x="312.3" y="229">41</text>
<text x="312.3" y="232.5">43</text>
<text x="317.4" y="230.8">41</text>
<text x="325.3" y="230.8">42</text>
<text x="330.4" y="232.5">44</text>
<text x="330.4" y="229">42</text>
<text x="421.7" y="229">41</text>
<text x="421.7" y="232.5">43</text>
<text x="426.8" y="230.8">41</text>
<text x="434.7" y="230.8">42</text>
<text x="439.7" y="232.5">44</text>
<text x="439.7" y="229">42</text>
<text x="75.8" y="236">6</text>
<text x="96" y="239.6">7</text>
<text x="317.4" y="234.3">43</text>
<text x="325.3" y="234.3">44</text>
<text x="426.8" y="234.3">43</text>
<text x="434.7" y="234.3">44</text>
<text x="75.8" y="243.1">5</text>
</g>
<g font-size="3.2" fill="#00f">
<text x="496" y="15.2">VDD_BLE</text>
<text x="234.9" y="22.3">VCC_IN</text>
<text x="446.6" y="22.3">BLE_EN</text>
<text x="496" y="18.8">BLE_VCC</text>
<text x="30.3" y="29.3">ATENG_IN</text>
<text x="496" y="29.3">BLE_RX</text>
<text x="446.6" y="32.9">USART2_TX</text>
<text x="496" y="32.9">BLE_TX</text>
<text x="446.6" y="36.4">USART2_RX 4</text>
<text x="446.6" y="36.4">USART2_RX</text>
<text x="409.6" y="71.7">BLE_LINK</text>
<text x="526" y="71.7">BLE_RX</text>
<text x="282.6" y="78.7">BLE_EN</text>
<text x="409.6" y="78.7">BLE_VCC</text>
<text x="526" y="82.3">BLE_TX</text>
<text x="524.2" y="92.8">BLE_BRTS</text>
<text x="65.6" y="112.2">MREF_U1</text>
<text x="26.8" y="135.2">STENG_IN</text>
<text x="83.3" y="135.2">M1P_FILT</text>
<text x="490.7" y="149.3">BLE_VCC</text>
<text x="536.6" y="149.3">BLE_VCC</text>
<text x="490.7" y="152.8">BLE_RX</text>
<text x="536.6" y="152.8">BLE_TX</text>
<text x="287.9" y="158.1">GND</text>
<text x="339" y="158.1">3V3</text>
<text x="400.8" y="158.1">3V3</text>
<text x="400.8" y="161.6">3V3</text>
<text x="446.6" y="161.6">GND</text>
<text x="446.6" y="158.1">GND</text>
<text x="490.7" y="156.3">GND</text>
<text x="490.7" y="159.9">BLE_EN</text>
<text x="536.6" y="156.3">GND</text>
<text x="536.6" y="159.9">BLE_LINK</text>
<text x="490.7" y="163.4">BLE_BRTS</text>
<text x="490.7" y="166.9">USART2_TX</text>
<text x="536.6" y="163.4">VDD_BLE</text>
<text x="536.6" y="166.9">USART2_RX</text>
<text x="287.9" y="172.2">MREF_U1</text>
<text x="287.9" y="179.3">BLE_EN</text>
<text x="339" y="175.7">M1P</text>
<text x="85" y="182.8">MREF_U1</text>
<text x="287.9" y="182.8">BLE_BRTS</text>
<text x="339" y="182.8">BLE_LINK</text>
<text x="160.9" y="186.3">M1P</text>
<text x="85" y="195.1">M1P_FILT</text>
<text x="399" y="196.9">USART2_TX</text>
<text x="400.8" y="228.7">VCC_IN</text>
<text x="400.8" y="232.2">VCC_IN</text>
<text x="446.6" y="232.2">GND</text>
<text x="446.6" y="228.7">GND</text>
<text x="106.2" y="239.2">MREF</text>
<text x="132.6" y="239.2">MREF_U1</text>
<text x="55" y="242.8">MREF_DIV</text>
</g>
</svg>
